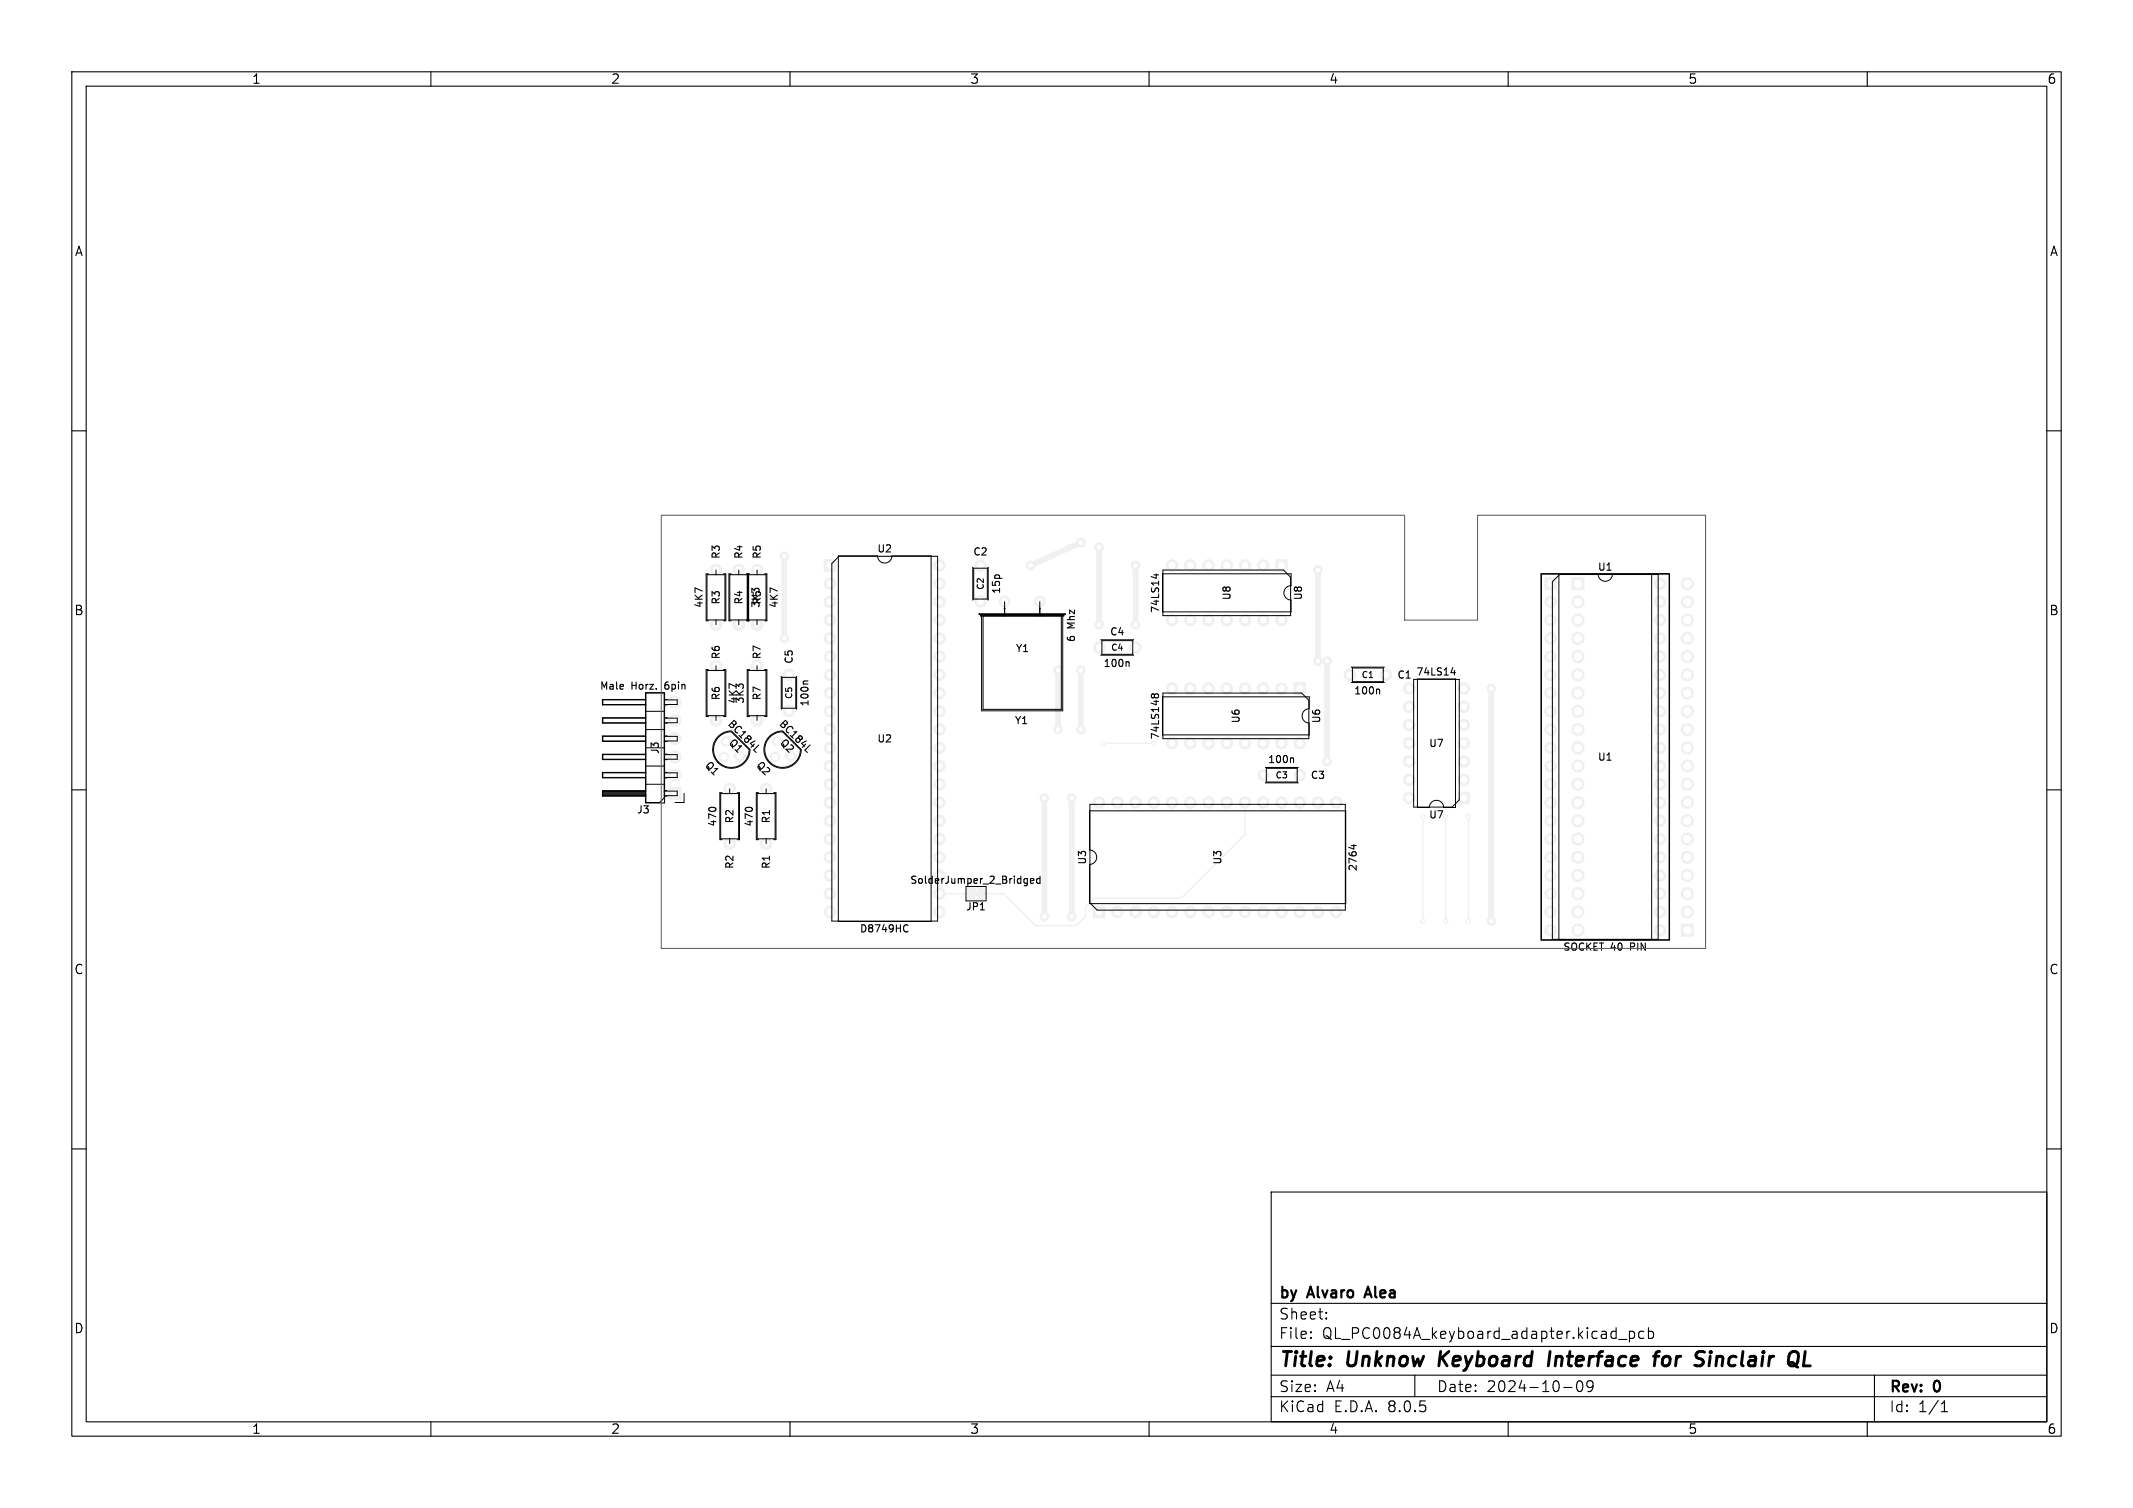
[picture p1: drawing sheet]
<svg xmlns="http://www.w3.org/2000/svg" width="297mm" height="210mm" viewBox="0 0 297 210" stroke-linecap="round" stroke-linejoin="round" font-family="sans-serif">
<path d="M135.7 124.2h.5v.6h-.5z" fill="#f0f0f0"/>
<g fill="#f0f0f0" stroke="#f0f0f0" stroke-width=".14">
<path d="M110.1 104.4l.9 .9-.9 .9-.9-.9z"/>
<path d="M102.1 105.3l.9-.9 .9 .9-.9 .9z"/>
<path d="M114.8 77.9h1.6v1.6h-1.6z"/>
<path d="M177.6 78h1.6v1.6h-1.6z"/>
<path d="M215.1 80.5h1.6v1.6h-1.6z"/>
<path d="M180.2 95.1h1.6v1.6h-1.6z"/>
<path d="M203 110.3h1.6v1.6h-1.6z"/>
<path d="M152.2 126.2h1.6v1.6h-1.6z"/>
<path d="M93.1 109.6h1.7v1.7h-1.7z"/>
<path d="M136.1 123.7h1v1.5h-1z"/>
<path d="M134.8 123.7h1v1.5h-1z"/>
<path d="M234.1 128.7h1.7v1.7h-1.7z"/>
<path d="M218.9 80.4h1.7v1.7h-1.7z"/>
<circle cx="107.9" cy="105.4" r=".65"/>
<circle cx="108.2" cy="103.3" r=".65"/>
<circle cx="100.8" cy="105.4" r=".65"/>
<circle cx="101.1" cy="103.3" r=".65"/>
<circle cx="115.6" cy="81.3" r=".8"/>
<circle cx="115.6" cy="83.8" r=".8"/>
<circle cx="115.6" cy="86.4" r=".8"/>
<circle cx="115.6" cy="88.9" r=".8"/>
<circle cx="115.6" cy="91.4" r=".8"/>
<circle cx="115.6" cy="94" r=".8"/>
<circle cx="115.6" cy="96.5" r=".8"/>
<circle cx="115.6" cy="99.1" r=".8"/>
<circle cx="115.6" cy="101.6" r=".8"/>
<circle cx="115.6" cy="104.1" r=".8"/>
<circle cx="115.6" cy="106.7" r=".8"/>
<circle cx="115.6" cy="109.2" r=".8"/>
<circle cx="115.6" cy="111.8" r=".8"/>
<circle cx="115.6" cy="114.3" r=".8"/>
<circle cx="115.6" cy="116.8" r=".8"/>
<circle cx="115.6" cy="119.4" r=".8"/>
<circle cx="115.6" cy="121.9" r=".8"/>
<circle cx="115.6" cy="124.5" r=".8"/>
<circle cx="115.6" cy="127" r=".8"/>
<circle cx="130.8" cy="127" r=".8"/>
<circle cx="130.8" cy="124.5" r=".8"/>
<circle cx="130.8" cy="121.9" r=".8"/>
<circle cx="130.8" cy="119.4" r=".8"/>
<circle cx="130.8" cy="116.8" r=".8"/>
<circle cx="130.8" cy="114.3" r=".8"/>
<circle cx="130.8" cy="111.8" r=".8"/>
<circle cx="130.8" cy="109.2" r=".8"/>
<circle cx="130.8" cy="106.7" r=".8"/>
<circle cx="130.8" cy="104.1" r=".8"/>
<circle cx="130.8" cy="101.6" r=".8"/>
<circle cx="130.8" cy="99.1" r=".8"/>
<circle cx="130.8" cy="96.5" r=".8"/>
<circle cx="130.8" cy="94" r=".8"/>
<circle cx="130.8" cy="91.4" r=".8"/>
<circle cx="130.8" cy="88.9" r=".8"/>
<circle cx="130.8" cy="86.4" r=".8"/>
<circle cx="130.8" cy="83.8" r=".8"/>
<circle cx="130.8" cy="81.3" r=".8"/>
<circle cx="130.8" cy="78.7" r=".8"/>
<circle cx="175.9" cy="78.7" r=".8"/>
<circle cx="173.4" cy="78.7" r=".8"/>
<circle cx="170.8" cy="78.7" r=".8"/>
<circle cx="168.3" cy="78.7" r=".8"/>
<circle cx="165.7" cy="78.7" r=".8"/>
<circle cx="163.2" cy="78.7" r=".8"/>
<circle cx="163.2" cy="86.4" r=".8"/>
<circle cx="165.7" cy="86.4" r=".8"/>
<circle cx="168.3" cy="86.4" r=".8"/>
<circle cx="170.8" cy="86.4" r=".8"/>
<circle cx="173.4" cy="86.4" r=".8"/>
<circle cx="175.9" cy="86.4" r=".8"/>
<circle cx="178.4" cy="86.4" r=".8"/>
<circle cx="215.9" cy="83.8" r=".8"/>
<circle cx="215.9" cy="86.4" r=".8"/>
<circle cx="215.9" cy="88.9" r=".8"/>
<circle cx="215.9" cy="91.4" r=".8"/>
<circle cx="215.9" cy="94" r=".8"/>
<circle cx="215.9" cy="96.5" r=".8"/>
<circle cx="215.9" cy="99.1" r=".8"/>
<circle cx="215.9" cy="101.6" r=".8"/>
<circle cx="215.9" cy="104.1" r=".8"/>
<circle cx="215.9" cy="106.7" r=".8"/>
<circle cx="215.9" cy="109.2" r=".8"/>
<circle cx="215.9" cy="111.8" r=".8"/>
<circle cx="215.9" cy="114.3" r=".8"/>
<circle cx="215.9" cy="116.8" r=".8"/>
<circle cx="215.9" cy="119.4" r=".8"/>
<circle cx="215.9" cy="121.9" r=".8"/>
<circle cx="215.9" cy="124.5" r=".8"/>
<circle cx="215.9" cy="127" r=".8"/>
<circle cx="215.9" cy="129.5" r=".8"/>
<circle cx="231.1" cy="129.5" r=".8"/>
<circle cx="231.1" cy="127" r=".8"/>
<circle cx="231.1" cy="124.5" r=".8"/>
<circle cx="231.1" cy="121.9" r=".8"/>
<circle cx="231.1" cy="119.4" r=".8"/>
<circle cx="231.1" cy="116.8" r=".8"/>
<circle cx="231.1" cy="114.3" r=".8"/>
<circle cx="231.1" cy="111.8" r=".8"/>
<circle cx="231.1" cy="109.2" r=".8"/>
<circle cx="231.1" cy="106.7" r=".8"/>
<circle cx="231.1" cy="104.1" r=".8"/>
<circle cx="231.1" cy="101.6" r=".8"/>
<circle cx="231.1" cy="99.1" r=".8"/>
<circle cx="231.1" cy="96.5" r=".8"/>
<circle cx="231.1" cy="94" r=".8"/>
<circle cx="231.1" cy="91.4" r=".8"/>
<circle cx="231.1" cy="88.9" r=".8"/>
<circle cx="231.1" cy="86.4" r=".8"/>
<circle cx="231.1" cy="83.8" r=".8"/>
<circle cx="231.1" cy="81.3" r=".8"/>
<circle cx="105.4" cy="87" r=".8"/>
<circle cx="105.4" cy="79.4" r=".8"/>
<circle cx="136.5" cy="83.8" r=".8"/>
<circle cx="136.5" cy="78.8" r=".8"/>
<circle cx="178.4" cy="95.9" r=".8"/>
<circle cx="175.9" cy="95.9" r=".8"/>
<circle cx="173.4" cy="95.9" r=".8"/>
<circle cx="170.8" cy="95.9" r=".8"/>
<circle cx="168.3" cy="95.9" r=".8"/>
<circle cx="165.7" cy="95.9" r=".8"/>
<circle cx="163.2" cy="95.9" r=".8"/>
<circle cx="163.2" cy="103.5" r=".8"/>
<circle cx="165.7" cy="103.5" r=".8"/>
<circle cx="168.3" cy="103.5" r=".8"/>
<circle cx="170.8" cy="103.5" r=".8"/>
<circle cx="173.4" cy="103.5" r=".8"/>
<circle cx="175.9" cy="103.5" r=".8"/>
<circle cx="178.4" cy="103.5" r=".8"/>
<circle cx="181" cy="103.5" r=".8"/>
<circle cx="109.9" cy="99" r=".8"/>
<circle cx="109.9" cy="94" r=".8"/>
<circle cx="153.1" cy="90.2" r=".8"/>
<circle cx="158.1" cy="90.2" r=".8"/>
<circle cx="188" cy="94" r=".8"/>
<circle cx="193" cy="94" r=".8"/>
<circle cx="105.4" cy="92.7" r=".8"/>
<circle cx="105.4" cy="100.3" r=".8"/>
<circle cx="181" cy="107.9" r=".8"/>
<circle cx="176" cy="107.9" r=".8"/>
<circle cx="139.9" cy="83.8" r=".75"/>
<circle cx="144.8" cy="83.8" r=".75"/>
<circle cx="102.9" cy="87" r=".8"/>
<circle cx="102.9" cy="79.4" r=".8"/>
<circle cx="106.7" cy="109.9" r=".8"/>
<circle cx="106.7" cy="117.5" r=".8"/>
<circle cx="101.6" cy="109.9" r=".8"/>
<circle cx="101.6" cy="117.5" r=".8"/>
<circle cx="99.7" cy="100.3" r=".8"/>
<circle cx="99.7" cy="92.7" r=".8"/>
<circle cx="203.8" cy="108.6" r=".8"/>
<circle cx="203.8" cy="106" r=".8"/>
<circle cx="203.8" cy="103.5" r=".8"/>
<circle cx="203.8" cy="101" r=".8"/>
<circle cx="203.8" cy="98.4" r=".8"/>
<circle cx="203.8" cy="95.9" r=".8"/>
<circle cx="196.2" cy="95.9" r=".8"/>
<circle cx="196.2" cy="98.4" r=".8"/>
<circle cx="196.2" cy="101" r=".8"/>
<circle cx="196.2" cy="103.5" r=".8"/>
<circle cx="196.2" cy="106" r=".8"/>
<circle cx="196.2" cy="108.6" r=".8"/>
<circle cx="196.2" cy="111.1" r=".8"/>
<circle cx="99.7" cy="79.4" r=".8"/>
<circle cx="99.7" cy="87" r=".8"/>
<circle cx="155.6" cy="127" r=".8"/>
<circle cx="158.1" cy="127" r=".8"/>
<circle cx="160.7" cy="127" r=".8"/>
<circle cx="163.2" cy="127" r=".8"/>
<circle cx="165.7" cy="127" r=".8"/>
<circle cx="168.3" cy="127" r=".8"/>
<circle cx="170.8" cy="127" r=".8"/>
<circle cx="173.4" cy="127" r=".8"/>
<circle cx="175.9" cy="127" r=".8"/>
<circle cx="178.4" cy="127" r=".8"/>
<circle cx="181" cy="127" r=".8"/>
<circle cx="183.5" cy="127" r=".8"/>
<circle cx="186.1" cy="127" r=".8"/>
<circle cx="186.1" cy="111.8" r=".8"/>
<circle cx="183.5" cy="111.8" r=".8"/>
<circle cx="181" cy="111.8" r=".8"/>
<circle cx="178.4" cy="111.8" r=".8"/>
<circle cx="175.9" cy="111.8" r=".8"/>
<circle cx="173.4" cy="111.8" r=".8"/>
<circle cx="170.8" cy="111.8" r=".8"/>
<circle cx="168.3" cy="111.8" r=".8"/>
<circle cx="165.7" cy="111.8" r=".8"/>
<circle cx="163.2" cy="111.8" r=".8"/>
<circle cx="160.7" cy="111.8" r=".8"/>
<circle cx="158.1" cy="111.8" r=".8"/>
<circle cx="155.6" cy="111.8" r=".8"/>
<circle cx="153" cy="111.8" r=".8"/>
<circle cx="94" cy="107.9" r=".85"/>
<circle cx="94" cy="105.4" r=".85"/>
<circle cx="94" cy="102.9" r=".85"/>
<circle cx="94" cy="100.3" r=".85"/>
<circle cx="94" cy="97.8" r=".85"/>
<circle cx="234.9" cy="127" r=".85"/>
<circle cx="234.9" cy="124.5" r=".85"/>
<circle cx="234.9" cy="121.9" r=".85"/>
<circle cx="234.9" cy="119.4" r=".85"/>
<circle cx="234.9" cy="116.8" r=".85"/>
<circle cx="234.9" cy="114.3" r=".85"/>
<circle cx="234.9" cy="111.8" r=".85"/>
<circle cx="234.9" cy="109.2" r=".85"/>
<circle cx="234.9" cy="106.7" r=".85"/>
<circle cx="234.9" cy="104.1" r=".85"/>
<circle cx="234.9" cy="101.6" r=".85"/>
<circle cx="234.9" cy="99.1" r=".85"/>
<circle cx="234.9" cy="96.5" r=".85"/>
<circle cx="234.9" cy="94" r=".85"/>
<circle cx="234.9" cy="91.4" r=".85"/>
<circle cx="234.9" cy="88.9" r=".85"/>
<circle cx="234.9" cy="86.4" r=".85"/>
<circle cx="234.9" cy="83.8" r=".85"/>
<circle cx="234.9" cy="81.3" r=".85"/>
<circle cx="219.7" cy="83.8" r=".85"/>
<circle cx="219.7" cy="86.4" r=".85"/>
<circle cx="219.7" cy="88.9" r=".85"/>
<circle cx="219.7" cy="91.4" r=".85"/>
<circle cx="219.7" cy="94" r=".85"/>
<circle cx="219.7" cy="96.5" r=".85"/>
<circle cx="219.7" cy="99.1" r=".85"/>
<circle cx="219.7" cy="101.6" r=".85"/>
<circle cx="219.7" cy="104.1" r=".85"/>
<circle cx="219.7" cy="106.7" r=".85"/>
<circle cx="219.7" cy="109.2" r=".85"/>
<circle cx="219.7" cy="111.8" r=".85"/>
<circle cx="219.7" cy="114.3" r=".85"/>
<circle cx="219.7" cy="116.8" r=".85"/>
<circle cx="219.7" cy="119.4" r=".85"/>
<circle cx="219.7" cy="121.9" r=".85"/>
<circle cx="219.7" cy="124.5" r=".85"/>
<circle cx="219.7" cy="127" r=".85"/>
<circle cx="219.7" cy="129.5" r=".85"/>
<circle cx="145.4" cy="111.1" r=".6"/>
<circle cx="145.4" cy="127.6" r=".6"/>
<circle cx="207.6" cy="128.3" r=".6"/>
<circle cx="147.3" cy="93.3" r=".6"/>
<circle cx="158.1" cy="78.7" r=".6"/>
<circle cx="207.6" cy="95.9" r=".6"/>
<circle cx="147.3" cy="101.6" r=".6"/>
<circle cx="158.1" cy="87" r=".6"/>
<circle cx="183.5" cy="92.1" r=".6"/>
<circle cx="109.2" cy="77.5" r=".6"/>
<circle cx="184.8" cy="106" r=".6"/>
<circle cx="150.5" cy="93.3" r=".6"/>
<circle cx="183.5" cy="79.4" r=".6"/>
<circle cx="150.5" cy="101.6" r=".6"/>
<circle cx="153" cy="76.2" r=".6"/>
<circle cx="153" cy="87" r=".6"/>
<circle cx="184.8" cy="92.1" r=".6"/>
<circle cx="150.5" cy="75.6" r=".6"/>
<circle cx="109.2" cy="88.9" r=".6"/>
<circle cx="143.5" cy="78.7" r=".6"/>
<circle cx="149.2" cy="127.6" r=".6"/>
<circle cx="149.2" cy="111.1" r=".6"/>
<circle cx="201.3" cy="113.7" r=".3"/>
<circle cx="201.3" cy="128.3" r=".3"/>
<circle cx="198.1" cy="113.7" r=".3"/>
<circle cx="198.1" cy="128.3" r=".3"/>
<circle cx="204.5" cy="113.7" r=".3"/>
<circle cx="204.5" cy="128.3" r=".3"/>
<circle cx="153.7" cy="103.5" r=".3"/>
<circle cx="160.7" cy="103.5" r=".3"/>
</g>
<path d="M109.2 77.5v11.4M150.5 75.6l-7 3.1M153 76.2v10.8M158.1 78.7v8.3M183.5 79.4v12.7M147.3 93.3v8.3M150.5 93.3v8.3M184.8 92.1v13.9M207.6 95.9v32.4M145.4 111.1v16.5M149.2 111.1v16.5" fill="none" stroke="#f0f0f0" stroke-width=".8"/>
<path d="M153.7 103.5h7M173.4 111.8v4.4l-8.9 8.9h-12.1l-1.3 1.3v1.2l-1.2 1.3h-5.8l-4.4-4.4h-3.1M198.1 113.7v14.6M201.3 113.7v14.6M204.5 113.7v14.6M130.8 124.5h4.5" fill="none" stroke="#f0f0f0" stroke-width=".2"/>
<g fill="#fff" stroke="#fff" stroke-width=".14">
<circle cx="145.4" cy="111.1" r=".25"/>
<circle cx="145.4" cy="127.6" r=".25"/>
<circle cx="207.6" cy="128.3" r=".25"/>
<circle cx="147.3" cy="93.3" r=".25"/>
<circle cx="158.1" cy="78.7" r=".25"/>
<circle cx="207.6" cy="95.9" r=".25"/>
<circle cx="147.3" cy="101.6" r=".25"/>
<circle cx="158.1" cy="87" r=".25"/>
<circle cx="183.5" cy="92.1" r=".25"/>
<circle cx="109.2" cy="77.5" r=".25"/>
<circle cx="184.8" cy="106" r=".25"/>
<circle cx="150.5" cy="93.3" r=".25"/>
<circle cx="183.5" cy="79.4" r=".25"/>
<circle cx="150.5" cy="101.6" r=".25"/>
<circle cx="153" cy="76.2" r=".25"/>
<circle cx="153" cy="87" r=".25"/>
<circle cx="184.8" cy="92.1" r=".25"/>
<circle cx="150.5" cy="75.6" r=".25"/>
<circle cx="109.2" cy="88.9" r=".25"/>
<circle cx="143.5" cy="78.7" r=".25"/>
<circle cx="149.2" cy="127.6" r=".25"/>
<circle cx="149.2" cy="111.1" r=".25"/>
<circle cx="201.3" cy="113.7" r=".15"/>
<circle cx="201.3" cy="128.3" r=".15"/>
<circle cx="198.1" cy="113.7" r=".15"/>
<circle cx="198.1" cy="128.3" r=".15"/>
<circle cx="204.5" cy="113.7" r=".15"/>
<circle cx="204.5" cy="128.3" r=".15"/>
<circle cx="153.7" cy="103.5" r=".15"/>
<circle cx="160.7" cy="103.5" r=".15"/>
<circle cx="110.1" cy="105.3" r=".37"/>
<circle cx="107.9" cy="105.4" r=".37"/>
<circle cx="103" cy="105.3" r=".37"/>
<circle cx="100.8" cy="105.4" r=".37"/>
<circle cx="115.6" cy="78.7" r=".4"/>
<circle cx="115.6" cy="81.3" r=".4"/>
<circle cx="115.6" cy="83.8" r=".4"/>
<circle cx="115.6" cy="86.4" r=".4"/>
<circle cx="115.6" cy="88.9" r=".4"/>
<circle cx="115.6" cy="91.4" r=".4"/>
<circle cx="115.6" cy="94" r=".4"/>
<circle cx="115.6" cy="96.5" r=".4"/>
<circle cx="115.6" cy="99.1" r=".4"/>
<circle cx="115.6" cy="101.6" r=".4"/>
<circle cx="115.6" cy="104.1" r=".4"/>
<circle cx="115.6" cy="106.7" r=".4"/>
<circle cx="115.6" cy="109.2" r=".4"/>
<circle cx="115.6" cy="111.8" r=".4"/>
<circle cx="115.6" cy="114.3" r=".4"/>
<circle cx="115.6" cy="116.8" r=".4"/>
<circle cx="115.6" cy="119.4" r=".4"/>
<circle cx="115.6" cy="121.9" r=".4"/>
<circle cx="115.6" cy="124.5" r=".4"/>
<circle cx="115.6" cy="127" r=".4"/>
<circle cx="130.8" cy="127" r=".4"/>
<circle cx="130.8" cy="124.5" r=".4"/>
<circle cx="130.8" cy="121.9" r=".4"/>
<circle cx="130.8" cy="119.4" r=".4"/>
<circle cx="130.8" cy="116.8" r=".4"/>
<circle cx="130.8" cy="114.3" r=".4"/>
<circle cx="130.8" cy="111.8" r=".4"/>
<circle cx="130.8" cy="109.2" r=".4"/>
<circle cx="130.8" cy="106.7" r=".4"/>
<circle cx="130.8" cy="104.1" r=".4"/>
<circle cx="130.8" cy="101.6" r=".4"/>
<circle cx="130.8" cy="99.1" r=".4"/>
<circle cx="130.8" cy="96.5" r=".4"/>
<circle cx="130.8" cy="94" r=".4"/>
<circle cx="130.8" cy="91.4" r=".4"/>
<circle cx="130.8" cy="88.9" r=".4"/>
<circle cx="130.8" cy="86.4" r=".4"/>
<circle cx="130.8" cy="83.8" r=".4"/>
<circle cx="130.8" cy="81.3" r=".4"/>
<circle cx="130.8" cy="78.7" r=".4"/>
<circle cx="178.4" cy="78.8" r=".4"/>
<circle cx="175.9" cy="78.8" r=".4"/>
<circle cx="173.4" cy="78.8" r=".4"/>
<circle cx="170.8" cy="78.8" r=".4"/>
<circle cx="168.3" cy="78.8" r=".4"/>
<circle cx="165.7" cy="78.8" r=".4"/>
<circle cx="163.2" cy="78.8" r=".4"/>
<circle cx="163.2" cy="86.4" r=".4"/>
<circle cx="165.7" cy="86.4" r=".4"/>
<circle cx="168.3" cy="86.4" r=".4"/>
<circle cx="170.8" cy="86.4" r=".4"/>
<circle cx="173.4" cy="86.4" r=".4"/>
<circle cx="175.9" cy="86.4" r=".4"/>
<circle cx="178.4" cy="86.4" r=".4"/>
<circle cx="215.9" cy="81.3" r=".4"/>
<circle cx="215.9" cy="83.8" r=".4"/>
<circle cx="215.9" cy="86.4" r=".4"/>
<circle cx="215.9" cy="88.9" r=".4"/>
<circle cx="215.9" cy="91.4" r=".4"/>
<circle cx="215.9" cy="94" r=".4"/>
<circle cx="215.9" cy="96.5" r=".4"/>
<circle cx="215.9" cy="99.1" r=".4"/>
<circle cx="215.9" cy="101.6" r=".4"/>
<circle cx="215.9" cy="104.1" r=".4"/>
<circle cx="215.9" cy="106.7" r=".4"/>
<circle cx="215.9" cy="109.2" r=".4"/>
<circle cx="215.9" cy="111.8" r=".4"/>
<circle cx="215.9" cy="114.3" r=".4"/>
<circle cx="215.9" cy="116.8" r=".4"/>
<circle cx="215.9" cy="119.4" r=".4"/>
<circle cx="215.9" cy="121.9" r=".4"/>
<circle cx="215.9" cy="124.5" r=".4"/>
<circle cx="215.9" cy="127" r=".4"/>
<circle cx="215.9" cy="129.5" r=".4"/>
<circle cx="231.1" cy="129.5" r=".4"/>
<circle cx="231.1" cy="127" r=".4"/>
<circle cx="231.1" cy="124.5" r=".4"/>
<circle cx="231.1" cy="121.9" r=".4"/>
<circle cx="231.1" cy="119.4" r=".4"/>
<circle cx="231.1" cy="116.8" r=".4"/>
<circle cx="231.1" cy="114.3" r=".4"/>
<circle cx="231.1" cy="111.8" r=".4"/>
<circle cx="231.1" cy="109.2" r=".4"/>
<circle cx="231.1" cy="106.7" r=".4"/>
<circle cx="231.1" cy="104.1" r=".4"/>
<circle cx="231.1" cy="101.6" r=".4"/>
<circle cx="231.1" cy="99.1" r=".4"/>
<circle cx="231.1" cy="96.5" r=".4"/>
<circle cx="231.1" cy="94" r=".4"/>
<circle cx="231.1" cy="91.4" r=".4"/>
<circle cx="231.1" cy="88.9" r=".4"/>
<circle cx="231.1" cy="86.4" r=".4"/>
<circle cx="231.1" cy="83.8" r=".4"/>
<circle cx="231.1" cy="81.3" r=".4"/>
<circle cx="105.4" cy="87" r=".4"/>
<circle cx="105.4" cy="79.4" r=".4"/>
<circle cx="136.5" cy="83.8" r=".4"/>
<circle cx="136.5" cy="78.8" r=".4"/>
<circle cx="181" cy="95.9" r=".4"/>
<circle cx="178.4" cy="95.9" r=".4"/>
<circle cx="175.9" cy="95.9" r=".4"/>
<circle cx="173.4" cy="95.9" r=".4"/>
<circle cx="170.8" cy="95.9" r=".4"/>
<circle cx="168.3" cy="95.9" r=".4"/>
<circle cx="165.7" cy="95.9" r=".4"/>
<circle cx="163.2" cy="95.9" r=".4"/>
<circle cx="163.2" cy="103.5" r=".4"/>
<circle cx="165.7" cy="103.5" r=".4"/>
<circle cx="168.3" cy="103.5" r=".4"/>
<circle cx="170.8" cy="103.5" r=".4"/>
<circle cx="173.4" cy="103.5" r=".4"/>
<circle cx="175.9" cy="103.5" r=".4"/>
<circle cx="178.4" cy="103.5" r=".4"/>
<circle cx="181" cy="103.5" r=".4"/>
<circle cx="109.9" cy="99" r=".4"/>
<circle cx="109.9" cy="94" r=".4"/>
<circle cx="153.1" cy="90.2" r=".4"/>
<circle cx="158.1" cy="90.2" r=".4"/>
<circle cx="188" cy="94" r=".4"/>
<circle cx="193" cy="94" r=".4"/>
<circle cx="105.4" cy="92.7" r=".4"/>
<circle cx="105.4" cy="100.3" r=".4"/>
<circle cx="181" cy="108" r=".4"/>
<circle cx="176" cy="108" r=".4"/>
<circle cx="139.9" cy="83.8" r=".4"/>
<circle cx="144.8" cy="83.8" r=".4"/>
<circle cx="102.9" cy="87" r=".4"/>
<circle cx="102.9" cy="79.4" r=".4"/>
<circle cx="106.7" cy="109.9" r=".4"/>
<circle cx="106.7" cy="117.5" r=".4"/>
<circle cx="101.6" cy="109.9" r=".4"/>
<circle cx="101.6" cy="117.5" r=".4"/>
<circle cx="99.7" cy="100.3" r=".4"/>
<circle cx="99.7" cy="92.7" r=".4"/>
<circle cx="203.8" cy="111.1" r=".4"/>
<circle cx="203.8" cy="108.6" r=".4"/>
<circle cx="203.8" cy="106" r=".4"/>
<circle cx="203.8" cy="103.5" r=".4"/>
<circle cx="203.8" cy="101" r=".4"/>
<circle cx="203.8" cy="98.4" r=".4"/>
<circle cx="203.8" cy="95.9" r=".4"/>
<circle cx="196.2" cy="95.9" r=".4"/>
<circle cx="196.2" cy="98.4" r=".4"/>
<circle cx="196.2" cy="101" r=".4"/>
<circle cx="196.2" cy="103.5" r=".4"/>
<circle cx="196.2" cy="106" r=".4"/>
<circle cx="196.2" cy="108.6" r=".4"/>
<circle cx="196.2" cy="111.1" r=".4"/>
<circle cx="99.7" cy="79.4" r=".4"/>
<circle cx="99.7" cy="87" r=".4"/>
<circle cx="153" cy="127" r=".4"/>
<circle cx="155.6" cy="127" r=".4"/>
<circle cx="158.1" cy="127" r=".4"/>
<circle cx="160.7" cy="127" r=".4"/>
<circle cx="163.2" cy="127" r=".4"/>
<circle cx="165.7" cy="127" r=".4"/>
<circle cx="168.3" cy="127" r=".4"/>
<circle cx="170.8" cy="127" r=".4"/>
<circle cx="173.4" cy="127" r=".4"/>
<circle cx="175.9" cy="127" r=".4"/>
<circle cx="178.4" cy="127" r=".4"/>
<circle cx="181" cy="127" r=".4"/>
<circle cx="183.5" cy="127" r=".4"/>
<circle cx="186.1" cy="127" r=".4"/>
<circle cx="186.1" cy="111.8" r=".4"/>
<circle cx="183.5" cy="111.8" r=".4"/>
<circle cx="181" cy="111.8" r=".4"/>
<circle cx="178.4" cy="111.8" r=".4"/>
<circle cx="175.9" cy="111.8" r=".4"/>
<circle cx="173.4" cy="111.8" r=".4"/>
<circle cx="170.8" cy="111.8" r=".4"/>
<circle cx="168.3" cy="111.8" r=".4"/>
<circle cx="165.7" cy="111.8" r=".4"/>
<circle cx="163.2" cy="111.8" r=".4"/>
<circle cx="160.7" cy="111.8" r=".4"/>
<circle cx="158.1" cy="111.8" r=".4"/>
<circle cx="155.6" cy="111.8" r=".4"/>
<circle cx="153" cy="111.8" r=".4"/>
<circle cx="94" cy="110.5" r=".5"/>
<circle cx="94" cy="108" r=".5"/>
<circle cx="94" cy="105.4" r=".5"/>
<circle cx="94" cy="102.9" r=".5"/>
<circle cx="94" cy="100.3" r=".5"/>
<circle cx="94" cy="97.8" r=".5"/>
<circle cx="234.9" cy="129.5" r=".5"/>
<circle cx="234.9" cy="127" r=".5"/>
<circle cx="234.9" cy="124.5" r=".5"/>
<circle cx="234.9" cy="121.9" r=".5"/>
<circle cx="234.9" cy="119.4" r=".5"/>
<circle cx="234.9" cy="116.8" r=".5"/>
<circle cx="234.9" cy="114.3" r=".5"/>
<circle cx="234.9" cy="111.8" r=".5"/>
<circle cx="234.9" cy="109.2" r=".5"/>
<circle cx="234.9" cy="106.7" r=".5"/>
<circle cx="234.9" cy="104.1" r=".5"/>
<circle cx="234.9" cy="101.6" r=".5"/>
<circle cx="234.9" cy="99.1" r=".5"/>
<circle cx="234.9" cy="96.5" r=".5"/>
<circle cx="234.9" cy="94" r=".5"/>
<circle cx="234.9" cy="91.4" r=".5"/>
<circle cx="234.9" cy="88.9" r=".5"/>
<circle cx="234.9" cy="86.4" r=".5"/>
<circle cx="234.9" cy="83.8" r=".5"/>
<circle cx="234.9" cy="81.3" r=".5"/>
<circle cx="219.7" cy="81.3" r=".5"/>
<circle cx="219.7" cy="83.8" r=".5"/>
<circle cx="219.7" cy="86.4" r=".5"/>
<circle cx="219.7" cy="88.9" r=".5"/>
<circle cx="219.7" cy="91.4" r=".5"/>
<circle cx="219.7" cy="94" r=".5"/>
<circle cx="219.7" cy="96.5" r=".5"/>
<circle cx="219.7" cy="99.1" r=".5"/>
<circle cx="219.7" cy="101.6" r=".5"/>
<circle cx="219.7" cy="104.1" r=".5"/>
<circle cx="219.7" cy="106.7" r=".5"/>
<circle cx="219.7" cy="109.2" r=".5"/>
<circle cx="219.7" cy="111.8" r=".5"/>
<circle cx="219.7" cy="114.3" r=".5"/>
<circle cx="219.7" cy="116.8" r=".5"/>
<circle cx="219.7" cy="119.4" r=".5"/>
<circle cx="219.7" cy="121.9" r=".5"/>
<circle cx="219.7" cy="124.5" r=".5"/>
<circle cx="219.7" cy="127" r=".5"/>
<circle cx="219.7" cy="129.5" r=".5"/>
</g>
<g fill="none" stroke="#000" stroke-width=".15">
<path d="M10 10h277v190h-277zM12 12h273v186h-273zM60 10v2M110 10v2M160 10v2M210 10v2M260 10v2M10 60h2M285 60h2M161 79.9v.6M112.5 94.8h-.5l-.2 .3M156.9 92.2l.3 .1v.5"/>
<path d="M160.7 80.1h.6M160.7 97v.1M160.7 96.8l-.1-.2-.2 .1-.1 .1 .1 .3M160.7 96.8l.2-.2 .3 .1 .1 .1v.3M160.7 96.8v.2M160.7 97l.1 .1M191.8 96l.3 .1v.5M202 93.7h.7M202.5 93.3v.7M10 110h2M98.9 112.5h.6M104 112.5h.6"/>
<path d="M179.8 105.5l.3 .2v.5M188.2 117.8h.6M188.5 117.6v.6M285 110h2M126.1 128.8l.3 .1M126.4 129.7l-.3 .1M136.5 126.7h.6M142.8 122.3l.2 .1M143 122.3v.9v.1h-.3M143 123h-.2M143.5 122.7l.5-.1-.1-.2-.3-.1-.1 .2v.5h.4M144.8 122.4l-.3-.1-.2 .2 .1 .5h.4"/>
<path d="M144.8 122v1M10 160h2M285 160h2M177 166h108v32h-108zM60 198v2M110 198v2M160 198v2M177 194.5h108M177 191.5h108M177 187.5h108M177 181.5h108M182.5 186.3h.1l-.1 .1"/>
<path d="M182.5 186.3v.1M182.5 185.5v.1M182.5 185.5h.1l-.1 .1M184.7 183.6v.1M184.7 183.6h-.1l.1 .1M184.7 182.8v.1M184.7 182.8h-.1l.1 .1M197 191.5v3M210 198v2M217.7 193.2h1.2M219.7 192.4a.36 .36 0 0 1 .6 .2 .77 .77 0 0 1-.4 1.2 1 1 0 0 1-.2-1.4zM221.8 192.9l-.3 .3h-.3l-.2-.3v-.3l.1-.2 .4-.1 .2 .1a.99 .99 0 0 1-.3 1.4h-.3"/>
<path d="M225.4 186.5h1.1M226.9 185.4v1.5M226.9 185.5l.4-.1 .3 .3v.4l-.1 .2-.2 .1-.4-.1M228.9 185.5l-.4-.1-.3 .3v.4l.1 .2 .2 .1 .4-.1M229.5 185.5l.5-.1 .2 .3v.4l-.1 .2-.1 .1-.5-.1M229.5 184.9v1.5M260 198v2M261 191.5v6.5M270.3 196.6h.9M270.3 195.5l.4-.4v1.5"/>
</g>
<g fill="none" stroke="#000" stroke-width=".14">
<path d="M98.7 79.9h-.4v6.6h.4M99.7 79.4v.6M100.7 79.9h.4v6.6h-.4M101.8 79.9h-.3v6.6h.3M102.9 79.4v.6M103.9 79.9h.5M104 79.9v6.6M104.2 79.9v6.6M105.4 79.4v.6M106.4 79.9h.4v6.6h-.4M115.8 78.5l1-1h13.8v50.8h-14.8zM116.7 77.4h5.5a1 1 0 0 0 1 1 1 1 0 0 0 1-1h5.4v50.9h-12.9z"/>
<path d="M135.5 79v4.6M135.6 79.1h1.9v4.3h-1.9zM137.6 79v4.6M161.9 79.9h17.9v1.7a1 1 0 0 0-1 1 1 1 0 0 0 1 1v1.6h-17.9zM161.9 79.4h16.8l1 1v5.3h-17.8zM214.6 79.9h17.9v51h-17.9zM214.6 80h17.8v50.9h-17.8zM217.1 80v50.9M222.5 80a1 1 0 0 0 1 1 1 1 0 0 0 1-1M230 80v50.9M89.9 97.4h-6v.8h6M89.9 100h-6v.7h6"/>
<path d="M89.9 96.5h2.6v15.3h-2.6zM89.9 99.1h2.6M89.9 96.5h2.6v14.6l-.7 .7h-1.9zM89.9 97.5h-6v.6h6M92.5 97.5h1.8v.6h-1.8M92.5 97.4h.4M92.5 100h.4M92.5 98.2h.4M98.4 80h2.5v6.3h-2.5zM98.4 93.4h2.5v6.3h-2.5zM98.7 93.3h-.4v6.5h.4M99.7 86.3v.7"/>
<path d="M99.7 92.7v.7M99.7 99.7v.6M100.7 93.3h.4v6.5h-.4M101.6 80h2.5v6.3h-2.5zM102.9 86.3v.7M103.9 86.5h.5M104.2 80h2.5v6.3h-2.5zM104.2 93.4h2.5v6.3h-2.5zM104.4 93.3h-.4v6.5h.4M105.4 86.3v.7M105.4 92.7v.7M105.4 99.7v.6"/>
<path d="M106.4 93.3h.4v6.5h-.4M108.8 94.2v4.6M108.9 94.3h1.9v4.3h-1.9zM110.9 94.2v4.6M136.3 85.5h12v.1h-12zM136.5 85.7h11.6v.1h-11.6zM136.7 85.6v13.4h11.3v-13.4M136.9 85.8v13h10.9v-13M139.9 83.8v2M144.8 83.8v2M153.3 89.1h.1M153.3 91.2h.1"/>
<path d="M153.3 89.1h4.5M153.3 91.2h4.5M153.4 89.2h4.3v1.9h-4.3zM157.8 89.1h.1M157.8 91.2h.1M161.9 97h20.4v1.7a1 1 0 0 0-1 1 1 1 0 0 0 1 1v1.6h-20.4zM161.9 96.5h19.3l1 1v5.4h-20.3zM188.2 92.9h.1M188.2 95h4.5M188.2 92.9h4.5M188.3 93h4.3v1.9h-4.3zM192.7 92.9h.1"/>
<path d="M196.8 94.6h6.4v16.8l-1 1h-5.4zM197.4 94.6h5.3v17.9h-1.7a1 1 0 0 0-1-1 1 1 0 0 0-1 1h-1.6zM216.2 81l1-1h13.7v50.8h-14.7zM83.9 110.2h6M83.9 110.3h6M83.9 110.5h6M83.9 110.6h6M83.9 110.7h6M83.9 110.8h6M89.9 102.5h-6v.7h6M89.9 105h-6v.8h6M89.9 107.6h-6v.7h6"/>
<path d="M89.9 110.1h-6v.8h6M89.9 101.6h2.6M89.9 104.1h2.6M89.9 106.7h2.6M89.9 109.2h2.6M89.9 105.1h-6v.6h6M89.9 110.2h-6v.6M92.5 110.2h1.8v.6h-1.8M92.5 100h1.8v.7h-1.8M92.5 102.5h1.8v.7h-1.8M92.5 105.1h1.8v.6h-1.8M92.5 107.6h1.8v.7h-1.8"/>
<path d="M92.5 102.5h.4M92.5 105h.4M92.5 107.6h.4M92.5 110.1h.4M92.5 100.7h.4M92.5 103.2h.4M92.5 105.8h.4M92.5 108.3h.4M92.5 110.9h.4M95.2 110.5v1.3h-1.2M100.4 110.5h2.4v6.3h-2.4zM100.6 110.4h-.4v6.5h.4"/>
<path d="M101.6 109.9v.6M101.6 116.8v.7M101.8 101.8a2.6 2.6 0 0 0-2.6 2.6 2.6 2.6 0 0 0 2.6 2.6 2.6 2.6 0 0 0 2.6-2.6M101.8 101.9a2.48 2.48 0 0 0-2.4 2.5 2.48 2.48 0 0 0 2.4 2.5 2.48 2.48 0 0 0 2.5-2.5l-2.5-2.5M101.9 101.8l2.5 2.6M102.6 110.4h.4v6.5h-.4M105.4 110.5h2.5v6.3h-2.5zM105.6 110.4h-.3v6.5h.3M106.7 109.9v.6M106.7 116.8v.7M107.7 110.4h.4v6.5h-.4M109 101.8a2.6 2.6 0 0 0-2.6 2.6 2.6 2.6 0 0 0 2.6 2.6 2.6 2.6 0 0 0 2.6-2.6"/>
<path d="M109 101.9a2.48 2.48 0 0 0-2.5 2.5 2.48 2.48 0 0 0 2.5 2.5 2.48 2.48 0 0 0 2.4-2.5l-2.4-2.5M109 101.8l2.5 2.6M151.7 112.9h35.7v12.9h-35.7v-5.4a1 1 0 0 0 1-1 1 1 0 0 0-1-1zM151.8 112h35.5v14.7h-34.5l-1-1zM176.2 109h4.5M176.2 106.9h4.5M176.3 107h4.3v1.9h-4.3zM134.5 123.5h2.8v2h-2.8z"/>
</g>
<g fill="#000" stroke="#000" stroke-width=".14">
<circle cx="139.9" cy="84.7" r=".06"/>
<circle cx="144.8" cy="84.7" r=".06"/>
</g>
<path d="M200.6 188.2l-.3 2M201.7 188.2l-1.2 1.2M215.8 188.2l-.2 2M230.2 188.9h.8M231.1 188.2l-.4 .1-.1 .2-.3 1.7M232.2 188.9a.62 .62 0 0 0-.7 .4l-.1 .5 .1 .2a.52 .52 0 0 0 .8 .1M238.1 188.9l-.1 1.3M238.2 188.2v.2M238.2 188.2l-.1 .1 .1 .1M238.2 188.2l.1 .1-.1 .1M251.4 188.2l-.3 2h1" fill="none" stroke="#000" stroke-width=".4"/>
<path d="M190.5 179.2l-.5 1.5M190.1 180.3h.7" fill="none" stroke="#000" stroke-width=".3"/>
<path d="M92.1 71.8h103.5v14.6h10.1v-14.6h31.8v60.3h-145.4z" fill="none" stroke="#575757" stroke-width=".14"/>
<g font-size="2.8">
<text x="178" y="190.9">Title:</text>
<text x="187.7" y="190.9">Unknow</text>
<text x="201.2" y="190.9">Keyboard</text>
<text x="217.3" y="190.9">Interface</text>
<text x="232.8" y="190.9">for</text>
<text x="239.3" y="190.9">Sinclair</text>
</g>
<g font-size="2.1">
<text x="178" y="184">Sheet:</text>
<text x="178" y="181.2">by</text>
<text x="182.2" y="181.2">Alvaro</text>
<text x="190.8" y="181.2">Alea</text>
<text x="178" y="186.7">File:</text>
<text x="184.1" y="186.7">QL_PC0084A_keyboard_adapter.kicad_pcb</text>
<text x="178" y="196.9">KiCad</text>
<text x="178" y="194.1">Size:</text>
<text x="184.7" y="194.1">A4</text>
<text x="185.7" y="196.9">E.D.A.</text>
<text x="193.3" y="196.9">8.0.5</text>
<text x="200" y="194.1">Date:</text>
<text x="207" y="194.1">2024-10-09</text>
<text x="263" y="194.3">Rev:</text>
<text x="263" y="196.9">Id:</text>
<text x="267.1" y="196.9">1/1</text>
<text x="269.4" y="194.3">0</text>
</g>
<g font-size="1.8">
<text x="35" y="11.9">1</text>
<text x="85" y="11.9">2</text>
<text x="135" y="11.9">3</text>
<text x="185" y="11.9">4</text>
<text x="235" y="11.9">5</text>
<text x="285" y="11.9">6</text>
<text x="10.3" y="35.9">A</text>
<text x="285.4" y="35.9">A</text>
<text x="10.3" y="85.9">B</text>
<text x="285.3" y="85.9">B</text>
<text x="10.3" y="135.9">C</text>
<text x="285.3" y="135.9">C</text>
<text x="10.3" y="185.9">D</text>
<text x="285.3" y="185.9">D</text>
<text x="35" y="199.9">1</text>
<text x="85" y="199.9">2</text>
<text x="135" y="199.9">3</text>
<text x="185" y="199.9">4</text>
<text x="235" y="199.9">5</text>
<text x="285" y="199.9">6</text>
</g>
<g font-size="1.4">
<text x="100.4" y="77.9" transform="rotate(-90 100.4 77.9)">R3</text>
<text x="103.6" y="77.9" transform="rotate(-90 103.6 77.9)">R4</text>
<text x="106.1" y="77.9" transform="rotate(-90 106.1 77.9)">R5</text>
<text x="122.1" y="77.1">U2</text>
<text x="135.4" y="77.6">C2</text>
<text x="139.5" y="82.8" transform="rotate(-90 139.5 82.8)">15p</text>
<text x="171.5" y="83.7" transform="rotate(-90 171.5 83.7)">U8</text>
<text x="181.5" y="83.7" transform="rotate(-90 181.5 83.7)">U8</text>
<text x="222.4" y="79.7">U1</text>
<text x="98.1" y="84.8" transform="rotate(-90 98.1 84.8)">4K7</text>
<text x="100.4" y="84.3" transform="rotate(-90 100.4 84.3)">R3</text>
<text x="103.6" y="84.3" transform="rotate(-90 103.6 84.3)">R4</text>
<text x="106" y="84.8" transform="rotate(-90 106 84.8)">3K3</text>
<text x="106.1" y="84.3" transform="rotate(-90 106.1 84.3)">R5</text>
<text x="108.5" y="84.8" transform="rotate(-90 108.5 84.8)">4K7</text>
<text x="149.9" y="89.5" transform="rotate(-90 149.9 89.5)">6</text>
<text x="149.9" y="87.5" transform="rotate(-90 149.9 87.5)">Mhz</text>
<text x="154.5" y="88.7">C4</text>
<text x="161.6" y="85.5" transform="rotate(-90 161.6 85.5)">74LS14</text>
<text x="100.4" y="91.9" transform="rotate(-90 100.4 91.9)">R6</text>
<text x="106.1" y="91.9" transform="rotate(-90 106.1 91.9)">R7</text>
<text x="110.6" y="92.5" transform="rotate(-90 110.6 92.5)">C5</text>
<text x="141.4" y="91">Y1</text>
<text x="153.6" y="93.1">100n</text>
<text x="194.5" y="94.7">C1</text>
<text x="197.1" y="94.3">74LS14</text>
<text x="83.4" y="96.2">Male</text>
<text x="87.9" y="96.2">Horz.</text>
<text x="92.8" y="96.2">6pin</text>
<text x="100.4" y="97.6" transform="rotate(-90 100.4 97.6)">R6</text>
<text x="101.1" y="101" transform="rotate(45 101.1 101)">BC184L</text>
<text x="102.8" y="98.1" transform="rotate(-90 102.8 98.1)">4K7</text>
<text x="103.8" y="98.1" transform="rotate(-90 103.8 98.1)">3K3</text>
<text x="106.1" y="97.6" transform="rotate(-90 106.1 97.6)">R7</text>
<text x="108.2" y="101" transform="rotate(45 108.2 101)">BC184L</text>
<text x="112.8" y="98.5" transform="rotate(-90 112.8 98.5)">100n</text>
<text x="141.2" y="101.1">Y1</text>
<text x="172.8" y="100.8" transform="rotate(-90 172.8 100.8)">U6</text>
<text x="184" y="100.8" transform="rotate(-90 184 100.8)">U6</text>
<text x="188.5" y="96.9">100n</text>
<text x="91.9" y="105.1" transform="rotate(-90 91.9 105.1)">J3</text>
<text x="97.9" y="106.7" transform="rotate(45 97.9 106.7)">Q1</text>
<text x="101.2" y="103.6" transform="rotate(45 101.2 103.6)">Q1</text>
<text x="105" y="106.7" transform="rotate(45 105 106.7)">Q2</text>
<text x="108.3" y="103.6" transform="rotate(45 108.3 103.6)">Q2</text>
<text x="122.1" y="103.6">U2</text>
<text x="161.6" y="103.1" transform="rotate(-90 161.6 103.1)">74LS148</text>
<text x="176.5" y="106.5">100n</text>
<text x="198.9" y="104.2">U7</text>
<text x="222.4" y="106.1">U1</text>
<text x="88.6" y="113.5">J3</text>
<text x="182.4" y="108.7">C3</text>
<text x="100" y="115.2" transform="rotate(-90 100 115.2)">470</text>
<text x="102.3" y="114.8" transform="rotate(-90 102.3 114.8)">R2</text>
<text x="105" y="115.2" transform="rotate(-90 105 115.2)">470</text>
<text x="107.4" y="114.8" transform="rotate(-90 107.4 114.8)">R1</text>
<text x="198.9" y="114.2">U7</text>
<text x="102.3" y="121.1" transform="rotate(-90 102.3 121.1)">R2</text>
<text x="107.4" y="121.1" transform="rotate(-90 107.4 121.1)">R1</text>
<text x="126.6" y="123.3">SolderJumper_2_Bridged</text>
<text x="151.4" y="120.5" transform="rotate(-90 151.4 120.5)">U3</text>
<text x="170.3" y="120.5" transform="rotate(-90 170.3 120.5)">U3</text>
<text x="189.1" y="121.4" transform="rotate(-90 189.1 121.4)">2764</text>
<text x="119.6" y="130.1">D8749HC</text>
<text x="134.4" y="127">JP1</text>
<text x="217.6" y="132.6">SOCKET 40</text>
<text x="227.2" y="132.6">PIN</text>
</g>
<g font-size="1.2">
<text x="137.1" y="82.2" transform="rotate(-90 137.1 82.2)">C2</text>
<text x="154.6" y="90.8">C4</text>
<text x="189.5" y="94.6">C1</text>
<text x="110.5" y="97.4" transform="rotate(-90 110.5 97.4)">C5</text>
<text x="177.5" y="108.6">C3</text>
</g>
</svg>
